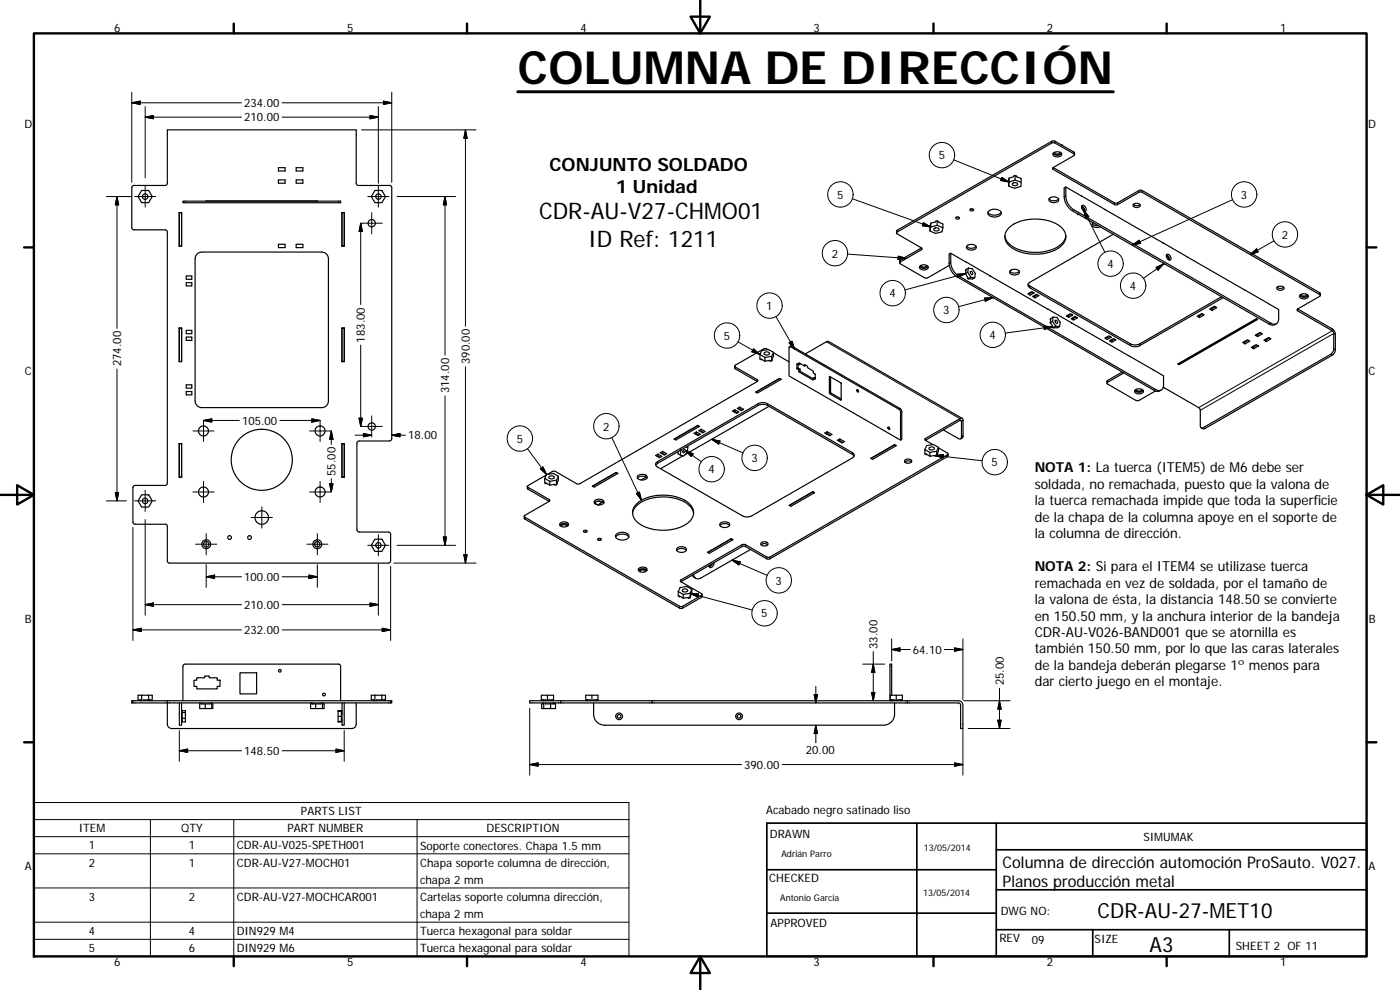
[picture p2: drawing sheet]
<svg xmlns="http://www.w3.org/2000/svg" width="420mm" height="297mm" viewBox="0 0 420 297" stroke-linecap="round" stroke-linejoin="round" font-family="sans-serif">
<g fill="none" stroke="#000" stroke-width=".36">
<path d="M50.2 39h56.7l.1 16.3 .6 .3h9.5l.4 .4 .1 75.6-.2 .5-.5 .2h-9.1l-.5 .2-.2 .5 .1 26.1 .6 .5h8.8l.4 .2 .2 .5v8l-.3 .6h-66.2l-.5-.6v-10.4l-.2-.4-.4-.2h-9l-.6-.3-.1-10.7 .2-.5 .5-.2h9l.4-.2 .2-.5v-75.3l-.2-.4-.4-.2h-9.5l-.3-.2-.3-.5v-12l.6-.7h9.5l.6-.3zM42.5 57.1h2.1l1.1 1.9-1.1 1.8h-2.1l-1.1-1.8zM83.6 50.3h2v1h-2zM83.6 54h2v1h-2zM88.9 50.3h2v1h-2zM88.9 54h2v1h-2zM112.5 57.1h2.1l1.1 1.9-1.1 1.8h-2.1l-1.1-1.8zM302.7 54.2h.1M302.7 54.2v1.7M302.8 54.6l-.1 1.3 1.8 .6 1.9-.6v-1.2M302.8 53.5l-.1 .9M302.8 53.5v1.1"/>
<path d="M303.9 55a.77 .77 0 0 1 .9-.3 .77 .77 0 0 1 .5 .8 .76 .76 0 0 1-.9 .3 .76 .76 0 0 1-.5-.8zM304.6 52.7l-1.8 .8M304.6 54l-1.8 .6M304.6 52.7l1.8 .8v1.2M304.6 54l1.8 .7M304.6 52.7v1.3M314.8 59.7a2.06 2.06 0 0 0 2.9 0M315 59.5a1.81 1.81 0 0 1 2.7 .4 1.72 1.72 0 0 1-2.9 0zM316.1 50.3l18.7 10.7 .6-.1 6.4-3.8h.8l53.4 30.7 .2 .8M316.1 50.3l-.1 .5 18.6 10.7h.7l6.5-3.8 .8-.1 53.6 30.8-.2 .5-6.5 3.8M316.1 50.3l6.2-3.6 .1-.4-5.8-3.4h-.9l-46.6 26.8v.4l7.5 4.3M316.1 46a1.79 1.79 0 0 0 2.5 0"/>
<path d="M316.2 45.9a1.55 1.55 0 0 1 2.4 .5 1.52 1.52 0 0 1-2.6-.2zM316.5 45.7a.87 .87 0 0 0 .8 .5 .87 .87 0 0 0 .8-.5M318.6 43.5l.3 .2M318.8 43.5v.1M319.9 56.1l-.5 .3v2.7a5.5 5.5 0 0 0 2.3 4.1l59.2 34.1 1.2 .3 .9-.4M319.9 56.1l4.7 2.7M319.9 56.1v2.7a5.1 5.1 0 0 0 2.3 4.1l59.2 34.1a1.43 1.43 0 0 0 1.7 .1 1.43 1.43 0 0 0 .6-1.5v-2.7l-3-1.8M322.5 46.4l-.2-.8-5.8-3.3h-.7l-46.6 26.8-.1 .8M324.6 58.8l7.1 4.1M324.6 58.8h.1M53.8 63.8h.7v10h-.7zM54.5 63.8h.1"/>
<path d="M54.5 73.8h.1M54.5 63.8v10h-.7M54.9 60.3h47.3v.5h-47.3zM59.3 76.1l1.3-.5h36a2 2 0 0 1 2 2v42.7a2 2 0 0 1-2 2h-36a2 2 0 0 1-2-2v-42.7l.2-1zM61.9 60.3h.1M83.6 73.3h2v1h-2zM88.9 73.3h2v1h-2zM95.2 60.3h.1M103.3 63.8v10h-.7M103.3 63.8h-.7v10M276 79.9a1.82 1.82 0 0 0 2.5 0M276.2 79.8a1.56 1.56 0 0 1 2.4 .5 1.51 1.51 0 0 1-2.7-.2z"/>
<path d="M276.4 79.6a.89 .89 0 0 0 .9 .6 .89 .89 0 0 0 .8-.6M276.6 74.4l.1 .3-.1 .2-6.5 3.8-.1 .3 8 4.5 6.9-3.9M276.6 74.4l-6.4 3.6-.2 .9M279.1 67.7h.1M279.1 67.7v1.6M279.3 68.1l-.2 1.2 1.7 .7 1.9-.5 .3-1.2M279.3 67l-.2 .9v-.2M279.3 67v1.1M280.3 68.6h.1a.72 .72 0 0 1 .9-.3 .72 .72 0 0 1 .4 .8l-.2 .1a.77 .77 0 0 1-.8 .1 .77 .77 0 0 1-.4-.7zM281.3 67.6l1.7 .7M281.3 66.3v1.3M281.3 66.3l-2 .7"/>
<path d="M281.3 67.6l-2 .5M281.3 66.3l1.7 .9v1.1M285.3 76l-.5 .2v2.8a5.2 5.2 0 0 0 2.4 4.1l59.2 34 1.1 .4 1-.5M285.3 76v2.7a5.3 5.3 0 0 0 2.4 4.1l59.1 34.1a1.45 1.45 0 0 0 1.7 .1 1.45 1.45 0 0 0 .7-1.5v-2.7l-3.1-1.8M285.3 76l4.7 2.7M286.9 65.3l.1-.1a.56 .56 0 0 1 .9 .4 .56 .56 0 0 1-.6 .2 .56 .56 0 0 1-.4-.5zM287.1 65.2h.6M290 78.7l7.1 4.1M290.1 73.9a2.06 2.06 0 0 0 2.8 0M290.3 73.7a1.88 1.88 0 0 1 2.7 .5 1.74 1.74 0 0 1-3 0zM291.2 62.8a.47 .47 0 0 1 .7-.2 .47 .47 0 0 1 .1 .6 .47 .47 0 0 1-.6 .2 .47 .47 0 0 1-.2-.6zM291.3 62.7h.6"/>
<path d="M296.5 63.7a2.65 2.65 0 0 0 3.9 0M296.6 63.4a2.6 2.6 0 0 1 3.9 .4 1.89 1.89 0 0 1-2.7 1.2 1.1 1.1 0 0 1-1.1-.4 1.1 1.1 0 0 1-.1-1.2zM301.6 70.7a6.5 6.5 0 0 0 5.6 4.6 13.2 13.2 0 0 0 11.4-2.2l.9-1.1 .4-1.3M302.9 68.3a13.4 13.4 0 0 1 15.5-.2 3.7 3.7 0 0 1-.7 6.3 13.9 13.9 0 0 1-14.6-.5 3.5 3.5 0 0 1-.2-5.6zM323.4 64.1l.4 .3M324.6 62.3a.64 .64 0 0 1 .5 .9M324.6 61.9a1.41 1.41 0 0 1 .9 1.5 1.39 1.39 0 0 0-.9-1.5zM324.7 61.7a1.01 1.01 0 0 1 1.1 .5 1.01 1.01 0 0 1-.1 1.2 1.3 1.3 0 0 1-1-1.7zM327.8 67.1a1.8 1.8 0 0 0 1.8 .6M328.1 66.8a.79 .79 0 0 0-.3 1 .79 .79 0 0 0 1 .4l1.4-.1M331.6 62.9h.1M331.6 62.9l17.5 10"/>
<path d="M334.1 70.3l-25 14.4a.87 .87 0 0 0-.6 .8 .87 .87 0 0 0 .6 .8l30.1 17.4a3.1 3.1 0 0 0 2.9 0l25-14.4M340.1 61.4a1.53 1.53 0 0 0 2 0M340.2 61.3a1.19 1.19 0 0 1 2 .5 1.29 1.29 0 0 1-2.2-.2zM349.1 78.9l.5 .3M349.1 72.9l7.1 4.1M349.1 72.9h.1M349.4 79.1l-.2 .1M350 76.9l.5 .3 .1 .7M350.1 76.5a1.46 1.46 0 0 1 .9 1.5M350.1 76.4a1.02 1.02 0 0 1 1.1 .4 1.02 1.02 0 0 1-.1 1.2 1.27 1.27 0 0 1-1-1.6zM356.2 77l17.4 10M356.2 77h.1"/>
<path d="M53.8 98.4h.7v10.1h-.7zM54.5 98.4v.1M54.5 98.5v10h-.7M55.9 84.8h1.7v1h-1.7zM55.9 82.8h1.7v1h-1.7zM55.9 99.1h1.7v1h-1.7zM103.3 98.5v10h-.7M103.3 98.4h-.7v10.1M103.3 98.4v10.1h-.7M289.7 82.1l.8 1.5M290.4 81.7l.9 1.5 1.2 .2M290.4 81.7l-.7 .4"/>
<path d="M290.6 80.4l-.2 1.3M290.6 80.4l1.2 .2 .9 1.5-.2 1.3M290.6 80.4l-.8 .5-.1 1.2M291.2 81.5a.5 .5 0 0 1 .7 .3 .5 .5 0 0 1-.2 .6l-.5-.5zM291.3 83.2l-.8 .4M292.5 83.4l-.7 .3-1.3-.1M297.1 82.7v.1M297.1 82.8l17.4 10M303.1 81.4a2.06 2.06 0 0 0 2.8 0M303.2 81.2a1.86 1.86 0 0 1 2.8 .5 1.75 1.75 0 0 1-3 0zM308.5 88.2l1.2-.7 .7 .4-1.2 .7zM308.6 85.2l.5 .6 30.1 17.4a3.1 3.1 0 0 0 2.9 0l24.5-14.2"/>
<path d="M309 87.9l.2 .1M309.2 88v.6M309.9 89l1.2-.7 .7 .4-1.2 .7zM309.9 87.6l-.7 .4M310.4 88.7l.2 .1M310.6 88.8v.6M311.3 88.4l-.7 .4M314.5 92.8l7.1 4.1M314.5 92.8h.1M315.2 96.8l.8 1.5M315.9 96.5l1 1.4 1.1 .1M315.9 96.5l-.7 .3"/>
<path d="M316 95.1l1.2 .1 1 1.5-.2 1.3M316 95.1l-.8 .5v1.2M316 95.1l-.1 1.4M316.7 96.2a.51 .51 0 0 1 .6 .2 .51 .51 0 0 1-.1 .6l-.4-.2zM316.9 97.9l-.9 .4M318 98l-.7 .4-1.3-.1M320 94.8l1.2-.7 .7 .4-1.2 .7zM320.5 94.5l.2 .2M320.7 94.7v.5M321.4 94.3l-.7 .4M321.5 95.6l1.1-.7 .7 .5-1.2 .6zM321.6 96.9h.1"/>
<path d="M321.6 96.9l17.5 10M321.9 95.4l.2 .1M322.1 95.5v.5M322.9 95.1l-.8 .4M359.3 94.9l1.4-.8 .7 .4-1.4 .8zM359.7 94.6l.3 .1v.6M360.9 94.2l-.9 .5M363 92.7l1.5-.8 .7 .4-1.4 .8zM363.5 92.5l.3 .1v.5M364.7 92.1l-.9 .5M373.6 87l7.1 4.1M373.6 87h.1"/>
<path d="M377.4 95.8l-23.6 13.5M378.4 99.9l-1 .6M380.7 91.1h.1M383.3 86.2a1.66 1.66 0 0 0 2 0M383.3 86.1a1.22 1.22 0 0 1 2 .5 1.31 1.31 0 0 1-2.1-.2zM389.5 92.7l-.2 .5 10.7 6.1 .3 .6v4.8a2.02 2.02 0 0 1-1 1.6l-38.1 22a.56 .56 0 0 1-.7 .1 .56 .56 0 0 1-.3-.6v-4.7l-.2-.6-10.9-6.3M389.5 92.7l10.3 6a2.08 2.08 0 0 1 1 1.6v4.6a2 2 0 0 1-1 1.7l-38.2 22-.5 .1-.6-.3M390.1 88.6a1.85 1.85 0 0 0 2.5 0M390.2 88.5a1.52 1.52 0 0 1 2.5 .5 1.51 1.51 0 0 1-2.7-.2zM390.5 88.3a.87 .87 0 0 0 .8 .5 .87 .87 0 0 0 .8-.5M54.5 108.5h.1M55.9 101.1h1.7v1h-1.7z"/>
<path d="M55.9 115.5h1.7v1h-1.7zM55.9 117.5h1.7v1h-1.7zM220.5 109.9l.1 .7 6.7 3.9M226.8 117.6l7.1-4.1 .6 .3-7.2 4.1zM227.3 114.5l-53.4 30.7-.8-.1-6.5-3.7h-.7l-1.6 .9M228.1 106.4v1.3l.3 .2v-.2l1.2 .7M228.1 106.4l1.5 .8M229.3 105.9a.89 .89 0 0 1 .9-.4 .89 .89 0 0 1 .7 .7 .91 .91 0 0 1-1.6-.3zM229.6 107.2v1.2M230.5 104.9l-.7-.3-.6 .1-8.7 5.2 6.8 4 .2 .3-.2 .3M231.6 108.3l-.5 .1v-.3l-1.5 .3M231.6 106.9v1.4"/>
<path d="M232.1 105.9l4.7 2.6M232.1 105.7l-.5 1.2-2 .3M232.1 105.7v1.2l-.5 1.4M232.1 105.7l-1.5-.8-2 .3-.5 1.2M233.9 113.6l.5 .3M233.9 113.6l-7 4.1M233.9 113.5v.1M236.9 104.1h.4l32.6 18.8 .4 .7v8.5l-33.5-19.3zM236.9 104l.7-.1 32.7 18.8 .3 .7v8.4l-.3 .3M239.2 109.1l.5 .4v-.7l1.7 1v-.4l1 .5v.5l1.7 1v.5l.6 .4v1.5l-.6-.3v.6l-4.4-2.5v-.6l-.5-.4zM239.5 110.4l.6 .4M239.5 110.4l-.3 .2"/>
<path d="M239.5 109.3v1.1M240.1 110.8v.6l4 2.3M240.1 109l-.4 .5M240.1 110.8l-.4 .2M240.1 111.4l-.4 .2M241.7 106.2l6.8-3.8 40.2 23.1M241.8 109.6l-.4 .2M241.8 109.6h.1M244.7 113.4l-.3-.1-.3 .2M248.9 112.9l3.5 2v5.2l-3.5-2zM249.3 117.9l3.1 1.8M249.3 117.9l-.4 .2"/>
<path d="M249.3 113.1v4.8M257.4 117l.3 .3M331.6 101.5l1.2-.7 .7 .4-1.2 .7zM332.1 101.2l.2 .1M332.3 101.3v.6M333 100.9l-.7 .4M333 102.3l1.2-.7 .7 .4-1.2 .7zM333.5 102l.2 .2M333.7 102.2v.5M334.4 101.7l-.7 .5M336.8 111.6l-4.4 2.6-.2 .8M337.3 111.9l-4.9 2.8-.2 .4 9 5.1 .6-.1 4.9-2.8"/>
<path d="M339 106.9l7.1 4.1M339.1 106.9h.1M340.6 117.1a1.79 1.79 0 0 0 2.5 0M340.7 117a1.58 1.58 0 0 1 2.4 .5 1.51 1.51 0 0 1-2.6-.2zM341 116.8a.87 .87 0 0 0 .8 .6 .87 .87 0 0 0 .8-.6M346.1 111h.1M353.5 109.2l23.5-13.6 .4 .2-23.6 13.6zM353.5 109.2l.3 .1M353.8 109.3v.1M372.9 102.8l1.5-.8 .7 .4-1.4 .8zM373.4 102.5l.3 .1v.6M374.6 102.1l-.9 .5"/>
<path d="M375.5 104.2l1.5-.8 .7 .4-1.5 .8zM376 104l.2 .1M376.2 104.1v.5M376.7 100.6l1.4-.8 .8 .4-1.5 .8zM377.2 100.3l.2 .2v.5M377.2 103.6l-1 .5M379.3 102.1l1.4-.8 .7 .4-1.4 .8zM379.8 101.8l.2 .2v.5M380.9 101.4l-.9 .6M53.8 133.1h.7v10.1h-.7zM53.8 133.1h.7M54.5 133.1v10.1"/>
<path d="M102.6 133.1h.7v10.1h-.7zM102.6 133.1h.7M196.8 136.7l.7-.5 1.1 .7-.7 .4zM196.9 138.8l30.6-17.7a2.88 2.88 0 0 1 2.8 0l25.5 14.7a.85 .85 0 0 1 .6 .8 .85 .85 0 0 1-.6 .8l-30.2 17.4a3.1 3.1 0 0 1-2.8 0l-25.5-14.7-.5-.7zM197.2 136.9l.3-.1 .7 .4M197.5 136.2v.6M198.2 135.8l.7-.4 1.2 .7-.7 .4zM198.6 136.1l.3-.1 .7 .4M198.9 135.4v.6M202.3 131.7l7.1-4.1 .5 .3-7.1 4.1zM203.6 135.4l-.1 .8 .7 .3M204.3 135h.1"/>
<path d="M204.4 135h-.1M204.9 136.8l-6.7 3.8M205.1 135a.32 .32 0 0 1 .5-.1 .32 .32 0 0 1 0 .5l-.3 .4a.39 .39 0 0 1-.5-.3 .39 .39 0 0 1 .3-.5zM206 134l.4 .2-.1 1.5-1.2 1.1-.9-.3 .1-1.5M206.1 134l.3 .2M208.3 130l.7-.4 1.2 .7-.7 .4zM208.8 130.3l.2-.1 .7 .4M209 129.6v.6M209.4 127.7l.5 .3M209.4 127.7l-7 4.1M209.4 127.6v.1M209.7 129.2l.7-.4 1.2 .7-.7 .4z"/>
<path d="M210.2 129.5l.2-.2 .7 .4M210.4 128.8v.5M219.8 123.4l.8-.4 1.1 .6-.7 .4zM220.3 123.6l.3-.1 .7 .4M220.6 123v.5M221.3 122.6l.7-.4 1.1 .6-.6 .4zM221.7 122.8l.3-.1 .7 .4M222 122.2v.5M230.8 121.9l-25.3 14.6M248.3 129.5l1.4 .8-.7 .4-1.5-.8 .8-.4v.6M248.3 130.1l-.3 .1M248.3 130.1l.9 .5"/>
<path d="M252 131.7l1.4 .8-.7 .4-1.4-.8 .7-.4v.5M252 132.2l-.2 .2M252 132.2l1 .6M256.3 136.8l-.5-.5-25.5-14.6a3.1 3.1 0 0 0-2.8 0l-30.2 17.3-.5 .6M261.4 137.5l7.1-4.1 .5 .3-7.1 4.1zM266.5 128.2a.34 .34 0 0 1 .4 .2 .34 .34 0 0 1-.2 .4zM266.8 128.2l.2 .4M268.5 133.5l.4 .3M268.5 133.5l-7.1 4M268.5 133.4v.1M271.5 138.6a1.63 1.63 0 0 1 2 0M271.6 138a1.3 1.3 0 0 1 2 .5 1.2 1.2 0 0 1-1.1 .5 1.2 1.2 0 0 1-1-.8z"/>
<path d="M277.6 134.9v1.3l.3 .2v-.2l1.2 .7M277.6 134.9l1.5 .8M278.9 134.3l.1-.1a.75 .75 0 0 1 .9-.2 .75 .75 0 0 1 .4 .8 .79 .79 0 0 1-.9 .3 .79 .79 0 0 1-.5-.8zM279.1 135.7v1.2M281.1 136.8h-.5v-.1l-1.5 .2M281.1 135.4v1.4M281.7 134.4l2.6 1.5 .2 .4-53.4 30.8h-1l-6.4-3.7-.7-.1-18.8 10.8 .2 .4M281.7 134.2l-.6 1.2-2 .3M281.7 134.2v1.2l-.6 1.4M281.7 134.2l-1.5-.8-2.1 .3-.5 1.2M283.1 129l4.5 2.6a.56 .56 0 0 0 .7 .1 .56 .56 0 0 0 .3-.6v-4.7l-.4-.3-10.5 6 2.3 1.3M284.5 136.2l-.2 .8-53.2 30.7h-.9l-6.5-3.7-.8-.1-18.5 10.6"/>
<path d="M288.3 131.7l.7-.7v-4.9a.56 .56 0 0 0-.2-.6 .56 .56 0 0 0-.7 .1l-10.5 6-.1 .2 .2 .3M42.5 148.5h2.1l1.1 1.8-1.1 1.8h-2.1l-1.1-1.8zM157.3 154.9l.2 .8 46.6 26.8h.8l5.6-3.3 .2-.8M158.3 145.9l.2 .9 6.3 3.6M163.5 143.6v1.3l.4 .2v-.2l1.1 .7M163.5 143.6l1.5 .8M164 142.5l-5.7 3.4 6.5 4 .2 .3-.2 .2M164.8 150.4l-7.3 4.2-.2 .4 47.1 27 6.3-3.6-6.3-3.9M164.8 143a.77 .77 0 0 1 .9-.3 .77 .77 0 0 1 .5 .8l-.1 .1a.76 .76 0 0 1-.8 .1 .76 .76 0 0 1-.5-.7zM165 144.4v1.2M167 145.5h-.5v-.2l-1.5 .3M167 144.1v1.4"/>
<path d="M167.6 142.9l-.6 1.2-2 .3M167.6 142.9v1.2l-.6 1.4M167.6 142.9l-1.5-.9-2.1 .4-.5 1.2M168.1 157.6a1.85 1.85 0 0 1 2.4 0M168.1 157a1.61 1.61 0 0 1 2.5 .4 1.55 1.55 0 0 1-2.6-.1zM168.5 157.9a.88 .88 0 0 1 .8-.5 .88 .88 0 0 1 .8 .5M175.2 159.2a.47 .47 0 0 1 .7-.2 .47 .47 0 0 1 .2 .6 .56 .56 0 0 1-1-.3zM175.4 159.7h.6M177.8 145.8l7.1-4 .5 .2-7.1 4.2zM178.4 150.9a1.93 1.93 0 0 1 2.8 0M178.4 151l.3 .2M178.5 150.2a1.86 1.86 0 0 1 2.8 .4 1.74 1.74 0 0 1-3 0z"/>
<path d="M178.8 150.5l-.1 .7 .8 .3M179.5 151.4l-.1 .1M179.5 150.3h.5M180.7 150.5l-1 1M180.9 150.6l-.9 .5M184.9 141.8l.5 .3M184.9 141.8l-7 4.1M184.9 141.8h.1M189.8 154.1a6.5 6.5 0 0 1 5.6-4.6 13.3 13.3 0 0 1 11.5 2.2l1.1 1.5 .1 .9M191 151.3a13.4 13.4 0 0 1 13.4-1.8 5 5 0 0 1 3.7 4.8 6.9 6.9 0 0 1-6 4.5 12.7 12.7 0 0 1-11.3-2.6 3.4 3.4 0 0 1 .2-4.9zM191.3 143.4a2.03 2.03 0 0 1 2.9 0M191.5 142.7a1.93 1.93 0 0 1 2.8 .5 1.74 1.74 0 0 1-3 0z"/>
<path d="M193.9 143.2l-1.5 .8M216.1 157.7a2.04 2.04 0 0 1 2.8 0M216.2 156.9a1.92 1.92 0 0 1 2.8 .5 1.74 1.74 0 0 1-3 0zM236.8 151.6l7.2-4.1 .5 .3-7.1 4.1zM244 147.6l.4 .3M244 147.6l-7.1 4.1M244 147.5v.1M112.5 161.8h2.1l1.1 1.8-1.1 1.8h-2.1l-1.1-1.8zM179.4 161.7a.49 .49 0 0 1 .6-.2 .49 .49 0 0 1 .3 .6 .56 .56 0 0 1-.9-.4zM179.6 162.1h.6M184.8 161.2a2.65 2.65 0 0 1 3.9 0M184.9 160.3a2.6 2.6 0 0 1 3.9 .4 2.19 2.19 0 0 1-3.4 1.1 .87 .87 0 0 1-.5-1.5z"/>
<path d="M191.6 171.2a1.85 1.85 0 0 1 2.5 0M191.7 170.6a1.64 1.64 0 0 1 2.5 .4 1.53 1.53 0 0 1-2.7-.1zM192.1 171.5a.89 .89 0 0 1 .8-.5 .89 .89 0 0 1 .8 .5M203.1 165.2a1.96 1.96 0 0 1 2.9 0M203.1 164.5a1.84 1.84 0 0 1 2.9 .4 1.72 1.72 0 0 1-3 0zM203.5 177.5v1.3l.4 .3v-.3l1.2 .7M203.5 177.5l1.6 .9M204.9 176.9a.79 .79 0 0 1 .9-.3 .79 .79 0 0 1 .5 .8l-.1 .1a.84 .84 0 0 1-1.4-.5zM205.1 178.4v1.1M207.1 179.4l-.5 .1v-.3l-1.5 .3M207.1 178v1.4M207.6 176.8l-.5 1.2-2 .4"/>
<path d="M207.6 176.8v1.2l-.5 1.4M207.6 176.8l-1.5-.8-2 .3-.6 1.2M207.8 172.6l.4 .5 .6 .4M212.3 165.7l7.1-4.1 .6 .3-7.2 4.1zM213.3 169.4l-.4 .2M213.7 169.2l-.8 .9M214.2 168.8a1.06 1.06 0 0 1-1.3 1.4l-.1-.5M219.4 161.7l.5 .3M219.4 161.7l-7 4.1M219.4 161.6v.1M225.2 164.9l-14.7 8.5a1.41 1.41 0 0 1-1.5 .2 1.41 1.41 0 0 1-.9-1.2M228.4 163.5a1.53 1.53 0 0 1 2 0"/>
<path d="M228.4 162.9a1.27 1.27 0 0 1 2.1 .4 1.22 1.22 0 0 1-1.2 .5 1.22 1.22 0 0 1-1-.8zM39.9 210.2h10.3M39.9 210.2v.7M39.9 210.9h10.3M39.9 210.2h-.4v.7h.4M42.5 208.6v1.6M43 210.2v-.2h2.4v.2M44.6 208.6v1.4M44.9 210v.2M45.7 210.2v-1.6h-4.3v1.4h.8l.1 .2M50.2 210.9h67M54.5 213.7h.2v-.5h.9v3.4h-1.1"/>
<path d="M54.5 214.2h.2v2.2h-.2M54.5 215.9h.2M54.5 213.8h1.1M54.5 210.9v6.7h-.7v-6.7M54.7 215.5h.9M54.9 210.2v-10.3l.2-.4 .5-.2h46.1l.5 .6v10.3M58.2 204.1h.9v-.7h2.4v-.6h1.3v.6h2.4v.7h.8v1.9h-.8v.7h-6.1v-.7h-.9zM59.9 210.9v1.7h4v-1.4h-.3v-.3M60.6 210.9v.3M61.6 211.2v1.4M63 210.9v.3h-2.7v-.3M63.6 210.9v1.7"/>
<path d="M72 201.9h5v6.3h-5zM93.2 210.9v1.7h4.1v-1.4h-.4v-.3M93.9 210.9v.3M94.7 211.2v1.4M96.3 210.9v.3h-2.7v-.3M96.8 210.9v1.7M101.5 213.4v1.5M101.5 214.9v1.7h1v-.1M101.5 213.4h1.1M101.5 216.5h1.1M101.5 214.9h1M102.5 215.9h.1"/>
<path d="M102.5 213.9h.1M102.5 213.4h.1M102.6 213.8h-.1v2.3h.1M102.6 213.2h-1.1v.2M102.6 213.4h-1.1M103.3 210.9v6.7h-.7v-6.7M106.9 210.9v6.4a1.3 1.3 0 0 1-1.3 1.3h-54a1.37 1.37 0 0 1-1.4-1.3v-6.4M112.5 208.6v1.6M113 210.2v-.2h2.4v.2M114.6 208.6v1.4M114.9 210v.2M115.7 210.2v-1.6h-4.3v1.4h.8v.2"/>
<path d="M117.2 210.2h.4v.7h-.4M117.2 210.9v-.7h-.5h-66.5v.7M162.5 210.2v-1.6h3.6v1.6M162.5 210h1.3v.2M163 210l-.1 .2M163.2 210.9v1.7M164.3 208.6v1.6M165.2 211.2v1.4M165.6 210v.2M166 210.9v.3M166.1 210h-1.3v.2M166.3 210.9v.3h-2.6v-.3"/>
<path d="M166.7 210.9v1.7h-4.1v-1.4h.4v-.3M168.3 210.2h27.4M168.3 210.2h-9.3v.7h9.3M168.3 210.9h27.4M168.3 210.2v.7M175.8 210h1.4v.2M176.3 210v.2M177.6 208.6v1.6M178.1 210.9v3.4a3.3 3.3 0 0 0 3.4 3.3h83.6a3.3 3.3 0 0 0 3.4-3.3v-3.4M179 210v.2M179.5 210.2v-1.6h-3.7v1.6M179.5 210h-1.4v.2"/>
<path d="M267.2 210.2v-1.6h3.6v1.6M267.2 210h1.3v.2M267.6 208.6v-9.3h-.5v10.9M267.6 210v.2M269 208.6v1.6M270.3 210v.2M270.8 210h-1.4v.2M272.3 210.2h15.3a1.34 1.34 0 0 1 1.4 1.4v7h-.7v-7l-.3-.6-15.7-.1M272.3 210.2h-76.6v.7h76.6M272.3 210.2v.7"/>
<circle cx="43.6" cy="59" r=".82"/>
<circle cx="113.6" cy="59" r=".81"/>
<circle cx="111.6" cy="66.9" r="1.1"/>
<circle cx="257.4" cy="117.3" r=".35"/>
<circle cx="61.1" cy="129.3" r="1.49"/>
<circle cx="78.6" cy="138" r="9.2"/>
<circle cx="96.1" cy="129.3" r="1.5"/>
<circle cx="111.6" cy="128" r="1.1"/>
<circle cx="43.6" cy="150.3" r=".83"/>
<circle cx="61.1" cy="147.6" r="1.5"/>
<circle cx="78.6" cy="155.3" r="2.04"/>
<circle cx="96" cy="147.6" r="1.51"/>
<circle cx="61.9" cy="163.3" r="1.33"/>
<circle cx="61.9" cy="163.3" r=".82"/>
<circle cx="68.9" cy="161.3" r=".56"/>
<circle cx="74.9" cy="161.3" r=".56"/>
<circle cx="95.2" cy="163.3" r=".82"/>
<circle cx="95.2" cy="163.3" r="1.33"/>
<circle cx="113.6" cy="163.6" r=".81"/>
<circle cx="84" cy="201.3" r=".42"/>
<circle cx="97.2" cy="208.4" r=".42"/>
<circle cx="185.8" cy="214.9" r="1"/>
<circle cx="185.8" cy="214.9" r=".54"/>
<circle cx="221.8" cy="214.9" r=".55"/>
<circle cx="221.8" cy="214.9" r=".99"/>
</g>
<g fill="none" stroke="#000" stroke-width=".3">
<path d="M39.5 27.7v27M39.5 30.8l2.6-.5v1zM39.5 30.8h33M43.6 35.2l2.5-.6v1zM43.6 35.2h28.9M43.6 32v21.4M84.7 30.8h32.9M84.7 35.2h28.8M108.5 39h34.4M111.1 34.6l2.4 .6-2.4 .4zM113.5 32v23M115.1 30.3l2.5 .5-2.5 .5z"/>
<path d="M117.6 27.7v27M139.7 39v58.9M139.7 39l.5 2.5h-1zM31.9 59h7.6M35.1 59l.5 2.5h-1zM35.1 59v39.6M40.4 59h6.3M43.6 55.8v6.3M110.4 59h6.3M113.5 55.8v6.3M119.2 59h17.5M133.6 59v47.6"/>
<path d="M133.6 59l.4 2.5h-1zM255.8 59.6l23.5 8.5M286.2 48l16.6 6.6M300.7 53.2l2.1 1.4-2.5-.5zM315.7 42.4v.5M316.1 50.3v.5M316.6 42.4v.5M319.9 58.8l-.5 .3M322.3 45.6v.5M341.8 57.1v.6M342.8 57.1v.6M369.9 59.9l-30.1 13.7"/>
<path d="M108.3 67v24.4M108.3 67l.5 2.5h-1.1zM108.4 67h6.3M111.6 63.8v6.3M254.4 76.2l17.6 1.3M269.2 69.1v.5M269.6 76.9l2.4 .6-2.5 .4zM270.2 78v.6M276.6 74.4v.5M277.1 66.8l2.2 1.3-2.5-.4zM285.3 78.7l-.5 .3M322.2 62.9l-.5 .3"/>
<path d="M325.2 63l6.4 12.7M325.2 63l1.6 2-1 .4zM334.5 60.9v.5M335.4 60.9v.5M339.8 73.6l2.1-1.5 .4 .9zM349.2 79.2l-6 4.3M375.2 76.4l1.9-1.7 .5 .9zM382.3 72.3l-7.1 4.1M232.9 95l5.6 9.8M287.2 82.3l2.5-.2-2.2 1.1zM287.7 82.8l-.5 .3M289.7 82.1l-18.1 4.9"/>
<path d="M295.5 89.4l2.5-.1-2.3 1.1zM298 89.3l-10.3 2.7M309.1 85.8v.5M313.3 97.9l2.5 .1-2.4 .8zM315.8 98l-14.1 1.9M346.9 80.2l2.3-1-1.7 1.8zM381.4 97l-.5 .3M389.5 92.7v.6M396 87.8v.6M399.8 98.7v.5l-40.1 23.1M35.1 110.7v39.6M108.3 103.5v24.5"/>
<path d="M133.6 118.8v44.8M139.7 110v59M220.7 110.1v.6M221.5 102.6l6.6 3.8M226.2 104.7l1.9 1.7-2.5-.8zM227.3 113.9v.6M236.8 102.9l.9-.5 .8 2.4zM237.6 103.9l-.3 .2M248 102.5l40.1 23.1v.5l.5 .3 .4-.3M332.4 114.2v.5M339.2 103.2v.5M342.1 103.2v.5"/>
<path d="M346.8 116.9l-.4 .2M399.3 106.3l.5 .3M400.3 104.7l.5 .2M400.8 100.3l-.5-.2-40.1 23M57.9 129.3h6.4M61.1 126.2l2.5-.5v1zM71.8 126.2l-10.7-.1v6.4M84 126.2l12.1-.1v6.4M92.9 129.3h6.3M93.6 125.7l2.5 .5-2.5 .5zM99.4 129.3v4M99.4 129.3l.5 2.5h-1z"/>
<path d="M106.6 130.6h5M107.7 125.5h1.1l-.5 2.5zM108.4 128h6.3M109.1 130.1l2.5 .5-2.5 .5zM111.6 124.8v6.3M117.6 130.6l2.4-.5v1zM117.6 130.6h4.1M158.3 134.6l5.7 7.8M183.6 131.3l8.9 18.8M197.3 138.5v.5M205.7 135.1l4.8 3.5M205.7 135.1l2.3 1.1-.6 .8z"/>
<path d="M213.6 131.8l2.5 .5-.4 1zM213.6 131.8l9.4 4.1M227.5 121.1v.6M230.3 121.1v.6M255.8 135.8v.5M270.1 122.6l-.3 .2M270.6 123.4l-.3 .2M277.7 131.6v.5M280.6 136.7l2.5-.3-.1 1zM280.6 136.7l14.2 1.5M284.3 136.4v.6M289 130.8l-.4 .3"/>
<path d="M361.2 128.3l.4 .3M31.9 150.3h6.1M34.6 147.8h1l-.5 2.5zM39.9 158.2v34M40.4 150.3h6.3M43.6 147.1v6.4M43.6 155.9v28.7M57.9 147.6h6.4M61.1 144.4v6.4M75.4 155.3h6.4M78.6 152.1v6.4M92.9 147.6h6.3"/>
<path d="M96.1 144.4v6.4M98.9 145.1h1l-.5 2.5zM99.4 143.6v4M157.5 155.2v.5M158.5 146.2v.6M162.1 140.7l.8-.6 1.1 2.3zM164.8 149.9v.5M191 148.1l.9-.5 .6 2.5zM58.7 163.3h6.4M61.9 160.1v6.4M61.9 169.4v6.8M61.9 173.1l2.5-.5v1z"/>
<path d="M61.9 173.1h10.6M84.7 173.1h10.5M92.1 163.3h6.3M92.7 172.6l2.5 .5-2.5 .5zM95.2 160.1v6.4M95.2 169.4v6.8M110.4 163.6h6.3M113.5 160.4v6.4M113.5 169.2v15.4M117.2 169.9v22.3M118.2 169h24.7M119.2 163.6h17.5"/>
<path d="M133 161.1h1l-.4 2.5zM139.2 166.5h1l-.5 2.5zM204.4 174v.5M207.1 178l2.5 .2-.2 1zM207.1 178l18.7 5M210.5 178.6v.6M219.7 168.1l10.5 4.5M219.7 168.1l2.5 .5-.4 .9zM222.7 163.4v.6M223.7 163.4v.6M230.1 167.1v.6M231.1 167.1v.6"/>
<path d="M39.9 189l2.5-.5v1zM39.9 189h32.6M43.6 181.4l2.5-.5v1zM43.6 181.4h28.9M84.7 189h32.5M84.7 181.4h28.8M111.1 180.9l2.4 .5-2.4 .5zM114.7 188.5l2.5 .5-2.5 .5zM204 181.9v.6M204.9 181.9v.6M258.9 199.3h6.6M262.1 195.5v14.7"/>
<path d="M262.1 199.3l.5 2.5h-1zM267.6 191.7v6.6M267.6 194.9l2.5-.5v1zM267.6 194.9h5.5M283.4 194.9h5.6M286.5 194.4l2.5 .5-2.5 .5zM289 191.7v18.3M53.8 219.2v9.2M103.3 219.2v9.2M159 212.5v20.1M244.3 208.4h1l-.5 2.5zM244.8 205.9v5"/>
<path d="M244.8 217.6v5.2M244.8 217.6l.5 2.5h-1zM261.6 207.8h1l-.5 2.4zM289 218.9v13.7M289.3 210.2h13.8M290.6 218.6h12.5M299.5 216.1h1l-.5 2.5zM300 206.5v12.1M300 210.2l.5 2.6h-1zM53.8 225.3l2.5-.6v1zM53.8 225.3h18.7M84.7 225.3h18.6"/>
<path d="M100.8 224.7l2.5 .6-2.5 .4zM159 229.4l2.5-.5v1zM222.6 229.4h-63.6M234.7 229.4h54.3M286.5 228.9l2.5 .5-2.5 .5zM10.2 240.8h178.6v46.2h-178.6zM10.2 245.9h178.6M10.2 251h178.6M10.2 256.2h178.6M45.1 245.9v41.1M70.2 245.9v41.1M125.2 245.9v41.1"/>
<path d="M10.2 266.4h178.6M10.2 276.7h178.6M10.2 281.8h178.6"/>
<circle cx="252.2" cy="58.3" r="3.8"/>
<circle cx="282.7" cy="46.5" r="3.8"/>
<circle cx="373.4" cy="58.3" r="3.8"/>
<circle cx="250.6" cy="76" r="3.8"/>
<circle cx="333.3" cy="79.1" r="3.8"/>
<circle cx="385.6" cy="70.3" r="3.8"/>
<circle cx="231" cy="91.7" r="3.8"/>
<circle cx="267.9" cy="88" r="3.8"/>
<circle cx="284" cy="93" r="3.8"/>
<circle cx="340.1" cy="85.7" r="3.8"/>
<circle cx="218.2" cy="100.7" r="3.8"/>
<circle cx="297.9" cy="100.5" r="3.8"/>
<circle cx="156" cy="131.6" r="3.8"/>
<circle cx="182" cy="127.9" r="3.8"/>
<circle cx="226.5" cy="137.4" r="3.8"/>
<circle cx="298.5" cy="138.7" r="3.8"/>
<circle cx="213.6" cy="140.8" r="3.8"/>
<circle cx="233.7" cy="174.1" r="3.8"/>
<circle cx="229.4" cy="184" r="3.8"/>
</g>
<circle cx="323.4" cy="64.1" r=".18" fill="#000"/>
<g fill="none" stroke="#000" stroke-width=".71">
<path d="M10.2 10h399.9v277h-399.9zM70.2 7.1v2.9M140.2 7.1v2.9M207.3 5h5.8l-2.9 5zM210.2 0v10M280.2 7.1v2.9M350.1 7.1v2.9M7.2 74.2h3M410.1 74.2h3M.2 148.5h10M5.2 145.6l5 2.9-5 2.9zM410.1 148.5l5-2.9v5.8z"/>
<path d="M410.1 148.5h10M7.2 222.7h3M410.1 222.7h3M70.2 287v2.9M140.2 287v2.9M210.2 287l2.9 5h-5.8zM210.2 287v10M280.2 287v2.9M350.1 287v2.9"/>
</g>
<path d="M230.1 247h180v40h-180zM275.2 247v40M299 255h111.1M299 247v40M230.1 274h68.9M230.1 261h68.9M299 279h111.1M299 267h111.1M327.9 279v8M368.9 279v8" fill="none" stroke="#000" stroke-width=".51"/>
<g fill="#000" stroke="#000" stroke-width=".3">
<path d="M39.5 30.8l2.6-.5v1zM43.6 35.2l2.5-.6v1zM111.1 34.6l2.4 .6-2.4 .4zM115.1 30.3l2.5 .5-2.5 .5zM139.7 39l.5 2.5h-1zM300.7 53.2l2.1 1.4-2.5-.5zM35.1 59l.5 2.5h-1zM108.3 67l.5 2.5h-1.1zM133.6 59l.4 2.5h-1zM269.6 76.9l2.4 .6-2.5 .4zM277.1 66.8l2.2 1.3-2.5-.4zM325.2 63l1.6 2-1 .4z"/>
<path d="M339.8 73.6l2.1-1.5 .4 .9zM375.2 76.4l1.9-1.7 .5 .9zM287.2 82.3l2.5-.2-2.2 1.1zM295.5 89.4l2.5-.1-2.3 1.1zM313.3 97.9l2.5 .1-2.4 .8zM346.9 80.2l2.3-1-1.7 1.8zM226.2 104.7l1.9 1.7-2.5-.8zM236.8 102.9l.9-.5 .8 2.4zM61.1 126.2l2.5-.5v1zM93.6 125.7l2.5 .5-2.5 .5zM99.4 129.3l.5 2.5h-1zM107.7 125.5h1.1l-.5 2.5z"/>
<path d="M109.1 130.1l2.5 .5-2.5 .5zM117.6 130.6l2.4-.5v1zM205.7 135.1l2.3 1.1-.6 .8zM213.6 131.8l2.5 .5-.4 1zM280.6 136.7l2.5-.3-.1 1zM34.6 147.8h1l-.5 2.5zM98.9 145.1h1l-.5 2.5zM162.1 140.7l.8-.6 1.1 2.3zM191 148.1l.9-.5 .6 2.5zM61.9 173.1l2.5-.5v1zM92.7 172.6l2.5 .5-2.5 .5zM133 161.1h1l-.4 2.5z"/>
<path d="M139.2 166.5h1l-.5 2.5zM207.1 178l2.5 .2-.2 1zM219.7 168.1l2.5 .5-.4 .9zM39.9 189l2.5-.5v1zM43.6 181.4l2.5-.5v1zM111.1 180.9l2.4 .5-2.4 .5zM114.7 188.5l2.5 .5-2.5 .5zM267.6 194.9l2.5-.5v1zM286.5 194.4l2.5 .5-2.5 .5zM244.3 208.4h1l-.5 2.5zM261.6 207.8h1l-.5 2.4zM262.1 199.3l.5 2.5h-1z"/>
<path d="M299.5 216.1h1l-.5 2.5zM300 210.2l.5 2.6h-1zM53.8 225.3l2.5-.6v1zM100.8 224.7l2.5 .6-2.5 .4zM159 229.4l2.5-.5v1zM244.8 217.6l.5 2.5h-1zM286.5 228.9l2.5 .5-2.5 .5z"/>
</g>
<path d="M155.4 27.5h178.7" fill="none" stroke="#000" stroke-width=".89"/>
<text font-size="13.7" x="155.4" y="25.3">COLUMNA DE DIRECCIÓN</text>
<g font-size="6.9">
<text x="161.8" y="65.8">CDR-AU-V27-CHMO01</text>
<text x="176.5" y="74">ID Ref: 1211</text>
</g>
<g font-size="6.3">
<text x="329.4" y="275.4">CDR-AU-27-MET10</text>
<text x="345" y="285.6">A3</text>
</g>
<g font-size="5.5">
<text x="164.9" y="51.4">CONJUNTO SOLDADO</text>
<text x="184.8" y="57.9">1 Unidad</text>
</g>
<g font-size="4.8">
<text x="300.9" y="260.4">Columna de dirección automoción ProSauto. V027.</text>
<text x="300.9" y="266.2">Planos producción metal</text>
</g>
<g font-size="4.1">
<text x="310.5" y="141.8">NOTA 1: La tuerca (ITEM5) de M6 debe ser</text>
<text x="310.5" y="146.7">soldada, no remachada, puesto que la valona de</text>
<text x="310.5" y="151.6">la tuerca remachada impide que toda la superficie</text>
<text x="310.5" y="156.5">de la chapa de la columna apoye en el soporte de</text>
<text x="310.5" y="161.5">la columna de dirección.</text>
<text x="310.5" y="171.4">NOTA 2: Si para el ITEM4 se utilizase tuerca</text>
<text x="310.5" y="176.3">remachada en vez de soldada, por el tamaño de</text>
<text x="310.5" y="181.2">la valona de ésta, la distancia 148.50 se convierte</text>
<text x="310.5" y="186.2">en 150.50 mm, y la anchura interior de la bandeja</text>
<text x="310.5" y="191.1">CDR-AU-V026-BAND001 que se atornilla es</text>
<text x="310.5" y="196">también 150.50 mm, por lo que las caras laterales</text>
<text x="310.5" y="201">de la bandeja deberán plegarse 1º menos para</text>
<text x="310.5" y="205.9">dar cierto juego en el montaje.</text>
</g>
<g font-size="3.5">
<text x="34.2" y="9.6">6</text>
<text x="104.2" y="9.6">5</text>
<text x="174.2" y="9.6">4</text>
<text x="244.2" y="9.6">3</text>
<text x="314.2" y="9.6">2</text>
<text x="384.2" y="9.6">1</text>
<text x="73.3" y="32.1">234.00</text>
<text x="7.3" y="38.4">D</text>
<text x="73.3" y="36.4">210.00</text>
<text x="410.6" y="38.4">D</text>
<text x="281.7" y="47.8">5</text>
<text x="251.3" y="59.6">5</text>
<text x="372.4" y="59.7">3</text>
<text x="384.7" y="71.6">2</text>
<text x="249.6" y="77.3">2</text>
<text x="332.3" y="80.4">4</text>
<text x="266.9" y="89.3">4</text>
<text x="339.1" y="87">4</text>
<text x="230" y="93">1</text>
<text x="283.1" y="94.3">3</text>
<text x="217.2" y="102">5</text>
<text x="297" y="101.7">4</text>
<text x="109.5" y="102.8" transform="rotate(-90 109.5 102.8)">183.00</text>
<text x="7.4" y="112.6">C</text>
<text x="36.4" y="109.9" transform="rotate(-90 36.4 109.9)">274.00</text>
<text x="141" y="109.3" transform="rotate(-90 141 109.3)">390.00</text>
<text x="410.8" y="112.6">C</text>
<text x="134.8" y="118" transform="rotate(-90 134.8 118)">314.00</text>
<text x="72.6" y="127.4">105.00</text>
<text x="122.5" y="131.8">18.00</text>
<text x="181" y="129.2">2</text>
<text x="155.1" y="132.9">5</text>
<text x="100.7" y="142.8" transform="rotate(-90 100.7 142.8)">55.00</text>
<text x="212.6" y="142">4</text>
<text x="225.5" y="138.7">3</text>
<text x="297.5" y="140">5</text>
<text x="73.3" y="174.3">100.00</text>
<text x="232.8" y="175.4">3</text>
<text x="73.3" y="182.7">210.00</text>
<text x="228.5" y="185.3">5</text>
<text x="7.5" y="186.9">B</text>
<text x="73.3" y="190.2">232.00</text>
<text x="410.8" y="186.9">B</text>
<text x="263.3" y="194.7" transform="rotate(-90 263.3 194.7)">33.00</text>
<text x="273.9" y="196.2">64.10</text>
<text x="301.2" y="205.7" transform="rotate(-90 301.2 205.7)">25.00</text>
<text x="73.3" y="226.5">148.50</text>
<text x="241.9" y="226.2">20.00</text>
<text x="223.3" y="230.7">390.00</text>
<text x="90.3" y="244.6">PARTS LIST</text>
<text x="229.9" y="244.2">Acabado negro satinado liso</text>
<text x="23.7" y="249.7">ITEM</text>
<text x="54.4" y="249.7">QTY</text>
<text x="86.2" y="249.7">PART NUMBER</text>
<text x="146" y="249.7">DESCRIPTION</text>
<text x="231.1" y="251.4">DRAWN</text>
<text x="26.7" y="254.9">1</text>
<text x="56.7" y="254.9">1</text>
<text x="71" y="254.9">CDR-AU-V025-SPETH001</text>
<text x="126.1" y="254.9">Soporte conectores. Chapa 1.5 mm</text>
<text x="343.1" y="252.3">SIMUMAK</text>
<text x="7.4" y="261.1">A</text>
<text x="26.7" y="260">2</text>
<text x="56.7" y="260">1</text>
<text x="71" y="260">CDR-AU-V27-MOCH01</text>
<text x="126.1" y="260.2">Chapa soporte columna de dirección,</text>
<text x="410.8" y="261.1">A</text>
<text x="126.1" y="265.3">chapa 2 mm</text>
<text x="230.9" y="264.6">CHECKED</text>
<text x="26.7" y="270.3">3</text>
<text x="56.7" y="270.3">2</text>
<text x="71" y="270.3">CDR-AU-V27-MOCHCAR001</text>
<text x="126.1" y="270.4">Cartelas soporte columna dirección,</text>
<text x="126.1" y="275.5">chapa 2 mm</text>
<text x="300.3" y="274.5">DWG NO:</text>
<text x="26.7" y="280.5">4</text>
<text x="56.7" y="280.5">4</text>
<text x="71" y="280.6">DIN929 M4</text>
<text x="126.1" y="280.6">Tuerca hexagonal para soldar</text>
<text x="231.3" y="278.2">APPROVED</text>
<text x="26.7" y="285.7">5</text>
<text x="56.7" y="285.7">6</text>
<text x="71" y="285.7">DIN929 M6</text>
<text x="126.1" y="285.7">Tuerca hexagonal para soldar</text>
<text x="299.9" y="282.6">REV</text>
<text x="309.7" y="283.3">09</text>
<text x="328.5" y="283">SIZE</text>
<text x="370.9" y="285.1">SHEET 2 OF 11</text>
<text x="34.2" y="289.9">6</text>
<text x="104.2" y="289.9">5</text>
<text x="174.2" y="289.9">4</text>
<text x="244.2" y="289.9">3</text>
<text x="314.2" y="289.9">2</text>
<text x="384.2" y="289.9">1</text>
</g>
<g font-size="2.7">
<text x="234.5" y="257.1">Adrián Parro</text>
<text x="277.3" y="255.2">13/05/2014</text>
<text x="277" y="268.7">13/05/2014</text>
<text x="234.2" y="270.2">Antonio Garcia</text>
</g>
</svg>
